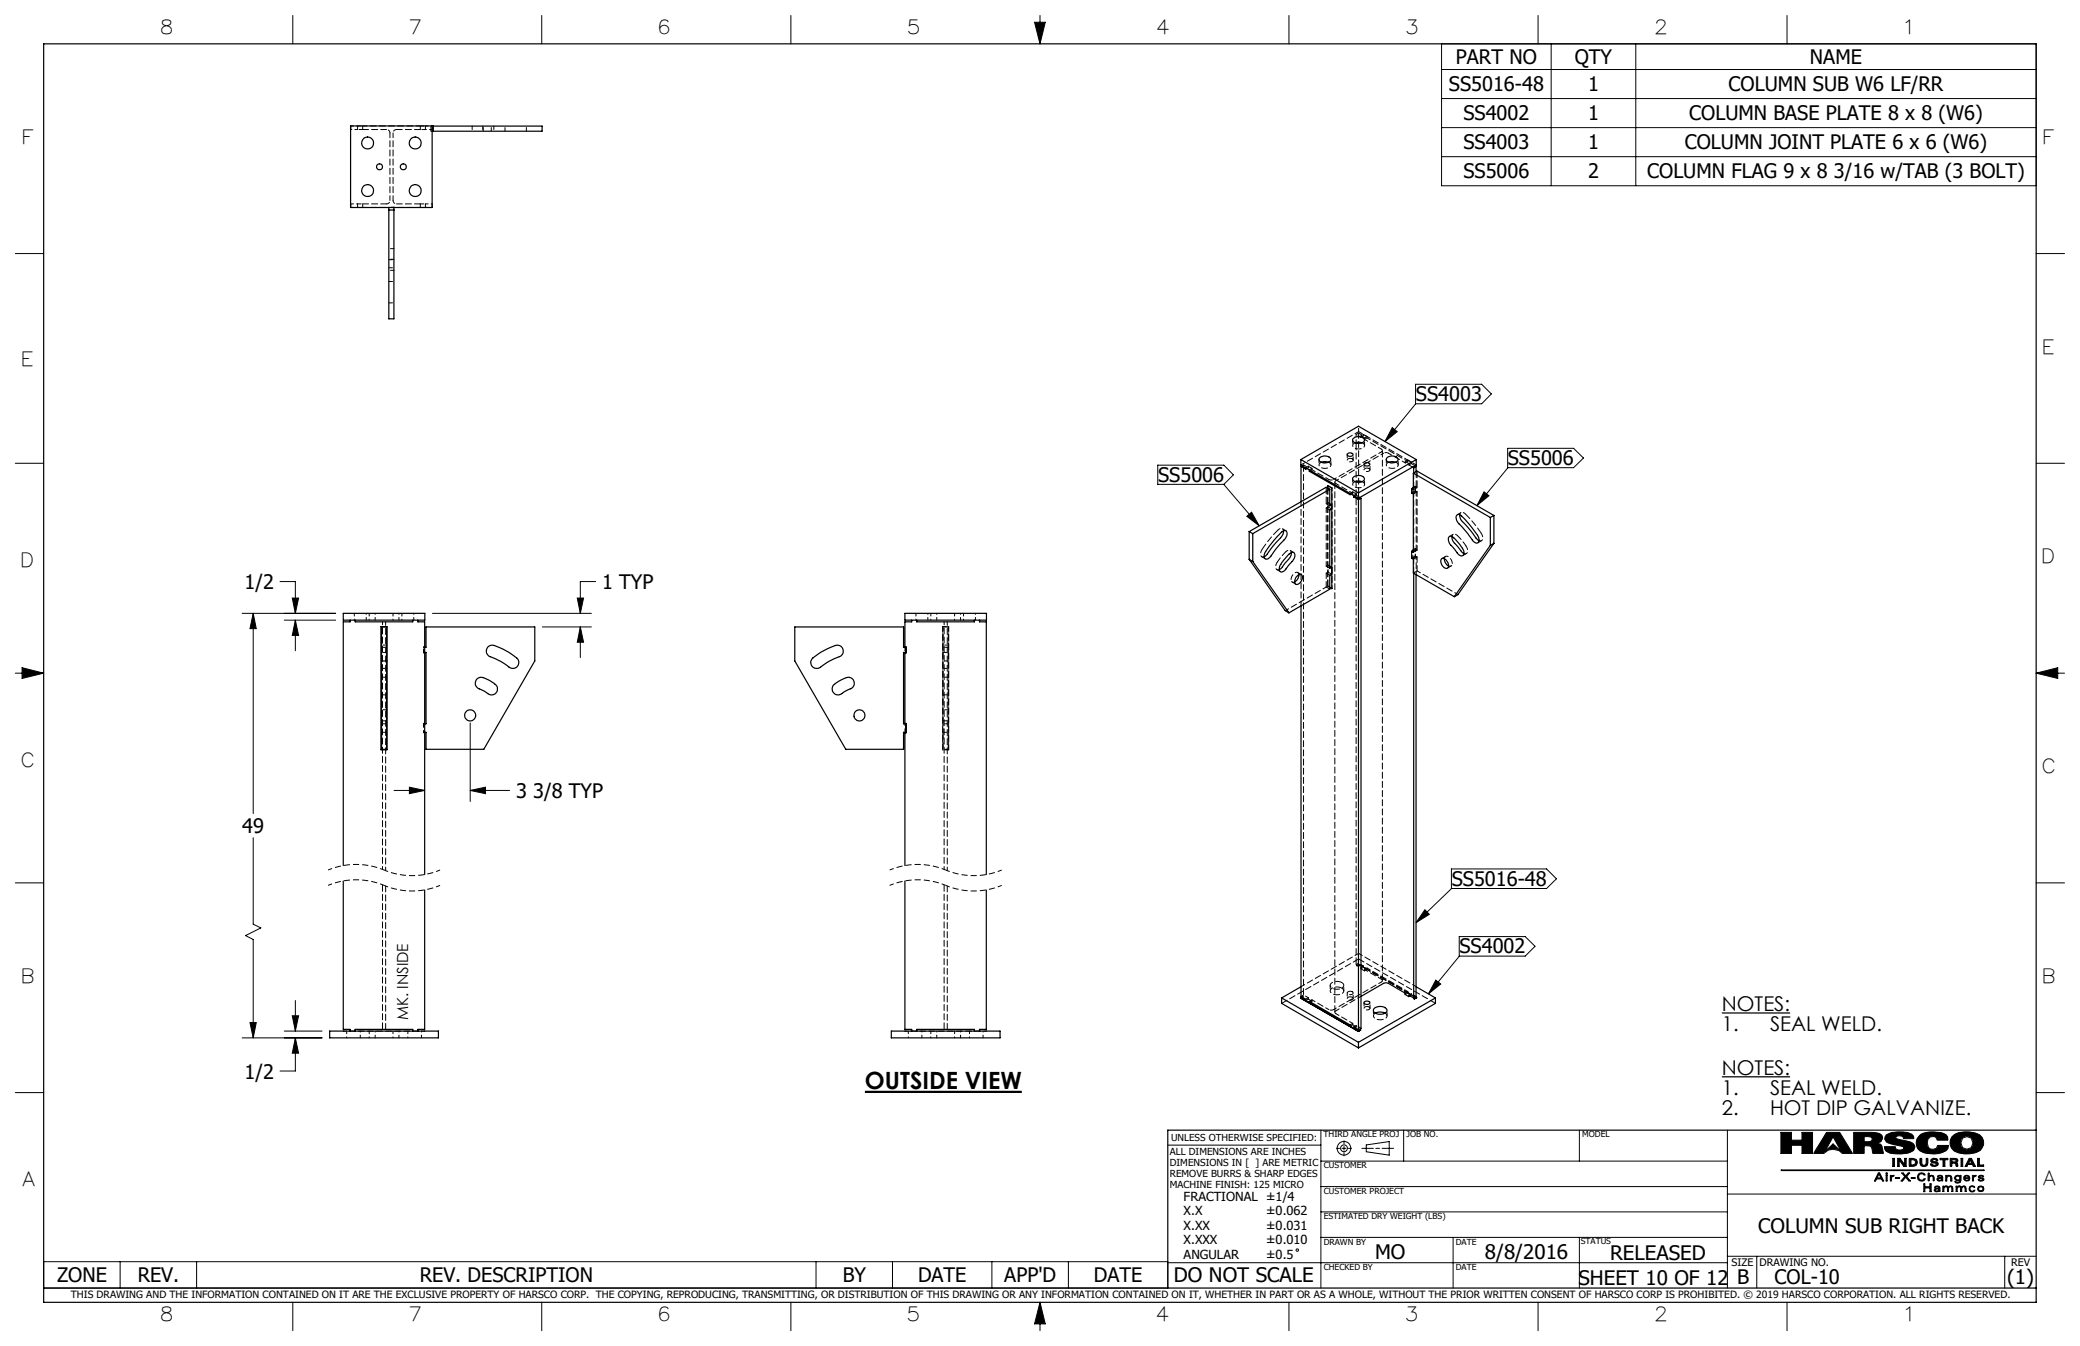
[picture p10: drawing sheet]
<svg xmlns="http://www.w3.org/2000/svg" width="432mm" height="279mm" viewBox="0 0 432 279" stroke-linecap="round" stroke-linejoin="round" font-family="sans-serif">
<g fill="none" stroke="#000" stroke-width=".21">
<path d="M60.8 3.2v5.9M112.5 3.2v5.9M164.2 3.2v5.9M214.8 4.6h2.2l-1.1 4.5zM215.9 3.2v5.9M267.6 3.2v5.9M299.3 9.1h123.4v29.5h-123.4zM299.3 14.4h123.4M319.3 3.2v5.9M322 9.1v29.5M339.6 9.1v29.5M371 3.2v5.9"/>
<path d="M299.3 20.5h123.4M299.3 26.5h123.4M299.3 32.5h123.4M3.2 52.6h5.9M422.7 52.6h5.9M293.9 79.8h13.7l2 2-2 2h-13.7zM3.2 96.2h5.9M240.3 96.6h13.8l1.9 2-1.9 1.9h-13.8zM289 88.8l1.1 .8-2.6 2.1zM293.9 83.9l-6.4 7.8M313 93.1h13.7l2 2-2 2h-13.7zM313 97.2l-6.4 7.8"/>
<path d="M422.7 96.2h5.9M254.1 100.6l7.3 8.5M258.8 107.2l1-.9 1.6 2.8zM308.1 102.1l1 .8-2.5 2.1zM3.2 139.7h5.9M4.6 138.6l4.5 1.1-4.5 1.1zM50.3 127.3h19.4M52.6 127.3l.6 3.2h-1.3zM52.6 127.3v41.6M58.1 120.7h3.2v6.6M59 128.7h10.7M60.7 124.1h1.3l-.7 3.2z"/>
<path d="M61.3 128.7l.7 3.2h-1.3zM61.3 128.7v6.4M89.8 127.3h33M112.6 130.1h10.2M119.8 124.1h1.3l-.6 3.2zM120.5 130.1l.6 3.2h-1.3zM120.5 130.1v6.4M123.6 120.7h-3.1v6.6M422.7 139.7h5.9M422.7 139.7l4.5-1.1v2.2zM97.6 150.1v16.3M52.6 173.9v17.9l1.6 .8-3.2 1.6 1.6 .8v20.4"/>
<path d="M81.8 164.1h6.4M85 163.4l3.2 .7-3.2 .6zM97.6 164.1l3.2-.7v1.3zM97.6 164.1h8.2M3.2 183.3h5.9M295.8 188.8l.9 1-2.7 1.7zM301.3 180.4h19.8l2 2-2 2h-19.8zM301.3 184.5l-7.3 7M302.9 194.4h13.7l2.1 2-2.1 2.1h-13.7zM302.9 198.5l-6.4 7.8M422.7 183.3h5.9M50.3 215.4h16.6"/>
<path d="M51.9 212.3h1.3l-.6 3.1zM59 214h7.9M60.7 210.9h1.3l-.7 3.1zM61.3 215.4l.7 3.2h-1.3zM61.3 215.4v6.9h-3.2M61.3 207.7v6.3M298.1 203.4l1 .9-2.6 2zM3.2 226.8h5.9M242.4 237.7h31.8M274.2 234.6v32.8M277.4 238.4h.7M278.6 238.4h.8"/>
<path d="M279 236.8v.7M279 238v.8M279 239.3v.6M279.9 238.4h.7M282.7 238.4h2.4M283.6 237.7l4.8-.7v2.8l-4.8-.7zM285.6 238.4h.8M286.9 238.4h2.4M291.4 234.6v6.4M327.9 234.6v6.4M358.6 234.6v32.8M369.7 235.1h2.2v1.6h2.2v-1.6h2.2v4.3h-2.2v-1.7h-2.2v1.7h-2.2z"/>
<path d="M379.2 235.1h2.7l2.7 4.3h-2.2a2.5 2.5 0 0 0-3.8 0h-2.1zM380.5 236l1.7 3-1.7-1.5-1.7 1.5zM384.8 235.1h3.7l1.7 .2 .5 .4 .1 .6-.3 .7-.8 .3 .7 .2 .3 .4 .3 1.5h-2.2l-.2-1-.3-.5-.6-.1h-.7v1.6h-2.2zM387 235.9l1.4 .1a.51 .51 0 0 1 0 .9l-1.4 .1zM389.7 237.3h.1M391.6 235.6a6.4 6.4 0 0 1 5.3-.2l.3 .4 .1 .6h-2.1l-.1-.4a1.07 1.07 0 0 0-1.5 .1v.1a3 3 0 0 0 1.9 .6l1.6 .5 .4 .7-.3 .8a7.4 7.4 0 0 1-4.9 .6l-.8-.5-.3-.9h2.3v.4a1.01 1.01 0 0 0 1.7-.2l-.4-.3-3.1-.8-.4-.7zM398.5 235.7a5.3 5.3 0 0 1 5.5-.2l.3 .5 .1 .7h-2.2l-.3-.6-.5-.2-.7 .1-.5 .5-.1 .7 .2 1 .4 .3 .5 .1 .8-.2 .2-.6h2.3l-.1 .6a3.9 3.9 0 0 1-2.8 1.1 4.2 4.2 0 0 1-3.5-1.1 2.19 2.19 0 0 1 .4-2.7zM405.2 235.9a5.4 5.4 0 0 1 5.8-.4 2.09 2.09 0 0 1 .8 2.2l-.7 1.1a5.9 5.9 0 0 1-5.4 .1 2.08 2.08 0 0 1-.5-3zM407.4 236.3l.9-.4 .9 .4 .4 .9-.4 1-.9 .3-.9-.3-.3-1zM422.7 226.8h5.9M274.2 256.9h84.4M274.2 251.6h84.4"/>
<path d="M274.2 246.3h84.4M274.2 241h84.4M301.7 256.9v10.5M327.9 256.9v10.5M358.6 247.9h64.1M369.8 242.9h42.1v.1h-42.1zM389.9 243.5h.3l.9 1.6h-.3l-.2-.4h-1l-.2 .4h-.3zM390.1 243.7l.4 .8h-.8zM391.5 244h.3v1.1h-.3zM391.5 243.5h.3v.2h-.3zM392.4 244h.2v.2l.2-.2h.4v.2l-.5 .1-.1 .8h-.2zM392.6 244.2h.1"/>
<path d="M392.9 240.5h.4v1.6h-.4zM393.6 244.4h.7v.2h-.7zM393.9 240.5h.5l1 1.2v-1.2h.3v1.6h-.5l-.9-1.3v1.3h-.4zM394.3 240.8h.1M394.8 243.5h.3l.5 .6 .5-.6h.4l-.7 .7 .8 .9h-.3l-.7-.7-.6 .7h-.3l.7-.9zM396.3 240.5a1.61 1.61 0 0 1 1.7 .5v.3l-.1 .5-.8 .3h-.8zM396.7 240.7a.62 .62 0 0 1 .8 .2 .62 .62 0 0 1 0 .7l-.8 .2zM396.8 244.4h.7v.2h-.7zM398.3 243.7a.87 .87 0 0 1 1.4 .2l-1-.2-.3 .2-.1 .4 .2 .5 .5 .2 .4-.3h.3l-.3 .4-.4 .1-.5-.1-.4-.3-.1-.5zM398.6 240.5h.4v1l.1 .3 .3 .1 .3-.1 .2-.4v-.9h.3v.9l-.2 .5a.93 .93 0 0 1-1.4-.4zM399.4 245.7h.2v.6h1v-.6h.3v1.7h-.3v-.8h-1v.8h-.2zM400.3 243.5h.2v.7l.5-.3a.79 .79 0 0 1 .4 1.2h-.1a.87 .87 0 0 0-.3-1 .85 .85 0 0 0-.5 1h-.2z"/>
<path d="M400.5 244.2h.1M400.9 240.7l.5-.3 .7 .1 .2 .4h-.4l-.1-.2h-.3l-.3 .2 .2 .2 .8 .2 .2 .4-.1 .2-.6 .2-.7-.1-.2-.4h.3l.4 .3 .5-.1v-.2l-1-.3-.2-.2zM401.7 246.3a.67 .67 0 0 1 1 .3v.7h-.2v-.1l-.7 .2-.2-.2v-.3l.1-.2 .8-.1-.1-.2-.3-.1-.5 .2zM402.4 244.7l.7-.1-.1 .3-.2 .1h-.3zM402.5 246.8h.1M402.5 246.8l-.8 .2 .2 .2h.3l.2-.1 .1-.3M402.5 247.2h.1M402.8 240.5h1.6v.2h-.6v1.4h-.4v-1.4h-.6zM403.1 244.6h.1M403.1 244.4l-.1-.2-.3-.1-.5 .2v-.2l.6-.2 .4 .2 .1 1h-.2v-.1M403.1 244.4l-.8 .1-.2 .3 .3 .3 .3 .1 .4-.2M403.1 244.4h.1"/>
<path d="M403.1 245h.1M403.5 246.4v-.2h-.2v1.1h.2l.1-.8 .4-.2 .3 .4v.6h.2l.1-.8 .3-.2 .3 .4v.6h.2l-.1-1-.5-.1-.3 .3M403.5 246.4l.5-.3 .4 .4M403.5 246.4h.1M403.9 244h.2v.2l.4-.3 .5 .2 .2 .4v.6h-.2l-.2-.9-.2-.1-.3 .1-.2 .9h-.2zM404.1 244.2h.1M404.4 246.5h.1M404.8 240.5a1.96 1.96 0 0 1 1.6 .2l-.1 .5-.3 .1 .4 .2 .1 .6h-.4a.61 .61 0 0 0-.7-.7h-.2v.7h-.4zM405.2 240.7l.8 .1v.3l-.8 .1zM405.9 244.1l.5-.2 .5 .3v-.2h.2v1l-.2 .5-.5 .1-.5-.1-.1-.3 .8 .2 .2-.1 .1-.4-.5 .2-.5-.2-.2-.4zM406 241.3h.1M406.1 244.2l.3-.1 .4 .1 .1 .3-.1 .3-.4 .2-.3-.2-.1-.3z"/>
<path d="M406.3 246.4v-.2h-.3l.1 1.1h.2l.1-.8 .3-.2 .3 .4v.6h.2l.1-.8 .4-.2 .3 .4v.6h.2l-.2-1-.4-.1-.4 .3M406.3 246.4l.4-.3 .5 .4M406.3 246.4h.1M407.1 240.5h.4v1.6h-.4zM407.2 246.5h.1M407.9 244.1l.4-.2 .5 .2 .1 .5h-1.1l.2 .3 .3 .1 .6-.2-.1 .2-.7 .1-.4-.2v-.6zM408 244.2l.3-.1 .4 .4h-.8zM408.8 240.5h.5l.8 1.6h-.5l-.1-.4h-1l-.2 .4h-.3zM408.9 246.3l.5-.2 .4 .1 .2 .3-.8-.2-.2 .2-.1 .3 .2 .4 .3 .1 .6-.2-.2 .2-.7 .1-.3-.3zM409 240.8l.3 .7h-.6zM409.5 244h.2v.2l.5-.2v.2l-.4 .1-.1 .8h-.2zM409.7 244.2h.1"/>
<path d="M410.5 240.5h.4v1.3h.9v.3h-1.3zM410.7 246.3l.5-.1 .5 .1 .2 .5-.2 .4-.5 .2-.5-.2-.2-.4zM410.7 244.2a.74 .74 0 0 1 1.1-.1v.2l-.5-.2-.4 .2 .7 .2 .3 .3a.76 .76 0 0 1-1.1 .3l-.2-.3 .8 .2 .2-.2a.87 .87 0 0 1-.9-.6zM410.8 246.5l.4-.2 .4 .2 .1 .3-.1 .3-.4 .1-.4-.1-.1-.3zM9.1 261.9h233.3v5.5h-233.3zM24.9 261.9v5.5M40.8 261.9v5.5M60.8 270.3v5.9M112.5 270.3v5.9M164.2 270.3v5.9M169.4 261.9v5.5M185.3 261.9v5.5"/>
<path d="M205.9 261.9v5.5M215.9 270.3v5.9M215.9 270.3l1.1 4.5h-2.2zM221.8 261.9v5.5M242.4 262.1h116.2M267.6 270.3v5.9M319.3 270.3v5.9M358.6 260.8h64.1M364.7 260.8v6.6M371 270.3v5.9M416.2 260.8v6.6"/>
<circle cx="279" cy="238.4" r=".71"/>
<circle cx="279" cy="238.4" r="1.41"/>
<circle cx="269.3" cy="259.5" r=".25"/>
</g>
<g fill="none" stroke="#000" stroke-width=".25">
<path d="M9.1 9.1h413.6v261.2h-413.6zM89.7 26.1v17h-16.9v-17l39.7 .1v1h-22.8M90 26.2v1M80.7 43.1v23.1h1.1v-23.1M80.7 43.6h1.1M270.1 95.4v1.1l11.9 6.9M270.1 95.4l11.9 6.9M270.1 95.4l11.9-6.9 12 6.9M270.1 96.8l1 .6v-.3M270.1 96.8v7.3M270.3 96.7l-.2 .1M271.8 97.5v.3"/>
<path d="M271.8 97.8l8.5 4.9v-.3M272.1 97.7l-.3 .1M273.9 95.1a1.53 1.53 0 0 1 2.4 .2 1.32 1.32 0 0 1-2.1 .6l-.3-.3zM274.3 96l.6-.2 .9 .2M279.8 94.2a.67 .67 0 0 1 1.1 .3 .67 .67 0 0 1-.7 .2 .67 .67 0 0 1-.5-.4zM280.9 91.1a1.53 1.53 0 0 1 2.3 .2 1.37 1.37 0 0 1-2 .6l-.4-.3zM281 99a1.5 1.5 0 0 1 2.2 .4 1.34 1.34 0 0 1-2 .5 .53 .53 0 0 1-.4-.3 .53 .53 0 0 1 .2-.6zM281.3 100l.6-.2 .9 .2M281.3 91.9l.6-.1 .9 .1M281.5 91.9v.1M283.2 96.2a.57 .57 0 0 1 .7-.2 .57 .57 0 0 1 .4 .6 .67 .67 0 0 1-1.1-.3zM288 95a1.53 1.53 0 0 1 2.2 .3 1.32 1.32 0 0 1-2 .6 .53 .53 0 0 1-.4-.4 .53 .53 0 0 1 .2-.5z"/>
<path d="M288.3 96l.6-.2 .8 .2M293.2 97l.3 .1M293.4 98.2l16 9.2M293.4 98.2l.8-.4 15.9 9.2M293.4 98.2v3.5l-.3-.2M293.5 97.1v1.1M293.8 96.7l.2 .1M294 96.8l-.5 .3M294 96.8v1.1M294 95.4v1.1l-12 6.9M294 95.4l-12 6.9M259.3 116.1l.8 .5"/>
<path d="M259.3 110.3v5.8M259.3 110.3l.8 .5M259.3 116.1l7.5 10.7 .8 .4M260.1 110.8v5.8M260.1 116.6l7.5 10.6M266 110.5a.65 .65 0 0 1 .9-.3 .65 .65 0 0 1 .3 .9 4.9 4.9 0 0 1-1.7 2.1l-.7 .9a4.1 4.1 0 0 1-1.7 2 .69 .69 0 0 1-.7-.4 .69 .69 0 0 1 .1-.8l1-1.5zM266.5 110.2a2.79 2.79 0 0 1-1.4 2.2l-2.1 2.8-.6 .4M267.7 115a.65 .65 0 0 1 .9-.3 .65 .65 0 0 1 .2 .9l-.4 .8-1.1 1.3a1.32 1.32 0 0 1-1.5 1 1.36 1.36 0 0 1 .3-1.9zM268.1 114.7a2.89 2.89 0 0 1-1.3 2.1l-.8 1.2-.4 .3M269.1 119.8a.7 .7 0 0 1 .6-.5 .7 .7 0 0 1 .7 .4 1.35 1.35 0 0 1-1.4 1.5 1.09 1.09 0 0 1 .1-1.4zM269.6 119.3a1.71 1.71 0 0 1-.9 1.5M275.6 101.3v-.5l.9 .5v20.9l-.5-.3"/>
<path d="M276 101.6l-.7-.5-16 9.2M276 101.6l-15.9 9.2M276 101.6v3.4l.4-.2M276 104.6l.4 .2M276 117.5l.4 .3M276.4 104.8v.9l-.4 .2v12.1l.4-.2M276.4 117.8v1.4l-.4 .2v2.9l-8.4 4.9M281 103.2l1 .5M281 102.9v.3M281.3 103l-.3 .2M282 102.3v1.1M282 103.7v110"/>
<path d="M282.3 103.3l.2 .1M282.5 103.4l-.5 .3M282.5 103.4v110.1l-.5 .2M293.1 114.4v1.5l.3 .2v2.9l8.5 4.9M293.1 101.5v.8l.3 .3v12.1l-.3-.3M293.3 114.3h.1M293.3 101.3l.1 .1M293.3 101.3l-.2 .2M293.3 114.3l-.2 .1M293.5 119v88.2M294 119.3v87.6l-.5 .3M299.3 116a1.33 1.33 0 0 1 1.2 1.9 1.33 1.33 0 0 1-1.2-1.9z"/>
<path d="M299.9 116h-.1a1.71 1.71 0 0 0 .9 1.5M300.8 111.4a.88 .88 0 0 1 1.2 .5l1 1a2.8 2.8 0 0 1 .9 2.1 .67 .67 0 0 1-.7 .4 .67 .67 0 0 1-.6-.5l-1-1.3a1.81 1.81 0 0 1-.8-2.2zM301.4 111.4a2.72 2.72 0 0 0 1.2 2.1l.9 1.2 .4 .2M302.4 106.9l.6-.1a16.2 16.2 0 0 1 4 5 .63 .63 0 0 1-.2 .9 .63 .63 0 0 1-.9-.3l-2.3-2.9a2.87 2.87 0 0 1-1.3-2.1zM303 106.9a2.1 2.1 0 0 0 1 1.8l1.4 1.6a4.9 4.9 0 0 0 1.7 2M309.4 107.4v5.8M309.4 113.2l-7.5 10.7M310.1 107l-.7 .4M310.1 112.8l-.7 .4M310.1 107v5.8M310.1 112.8l-7.5 10.6-.7 .5M71.3 127.3h16.9v1.4h-16.9z"/>
<path d="M72.7 128.7v.4h-1.4v50.6M73.7 128.7v.4h12v-.4M79.1 130.1h1.2v25.5h-1.2zM79.2 137.2h1.1M79.2 130.1h1.1v25.4h-1.1zM86.7 128.7v.4h1.5v52.4M88.2 134.4h.2v-4.3h22.6v7.1l-10.6 18.3h-12v-3.5h-.2M88.2 135.4h.2v14.8h-.2M101.3 134.3l.6-.4a10.3 10.3 0 0 1 4.8 2.3 1.34 1.34 0 0 1 1 1 1.34 1.34 0 0 1-.5 1.3 1.41 1.41 0 0 1-1.9-.4l-1.5-.9-1.5-.7a1.34 1.34 0 0 1-1.2-.8 1.34 1.34 0 0 1 .2-1.4zM168.6 136.7a13.6 13.6 0 0 1 5.3-2.8 1.24 1.24 0 0 1 1.1 1.1 1.24 1.24 0 0 1-.8 1.3 15.9 15.9 0 0 0-4.3 2.4 1.25 1.25 0 0 1-1.4-.5 1.25 1.25 0 0 1 .1-1.5zM187.9 127.3h16.9v1.4h-16.9zM187.9 135.4v14.8"/>
<path d="M187.9 134.3h.2v1.2h-.2M188.1 134.4h-.5v-4.3h-22.6v7.1l10.6 18.3h12v-3.5h.5M188.1 135.4h-.5v14.8h.5M189.3 128.7v.4h-1.4v5.3M190.3 128.7v.4h12v-.4M203.3 128.7v.4h1.5v52.4M270.1 125.8v81.1l1 .5v.3l.7 .4M99 140.9a1.48 1.48 0 0 1 2 0l.3 .2a3.4 3.4 0 0 1 2 1.7 1.31 1.31 0 0 1-.9 1.4 1.31 1.31 0 0 1-1.5-.5l-.7-.4a1.79 1.79 0 0 1-1.5-1.3l.1-.7zM173 142.2l1.1-.8a3.5 3.5 0 0 1 2.5-.7 1.32 1.32 0 0 1 .7 1.5 1.32 1.32 0 0 1-1.3 1l-.6 .3a1.58 1.58 0 0 1-2.3 .4 1.24 1.24 0 0 1-.1-1.7zM187.9 152v27.7M187.9 150.2h.2v1.9h-.2M71.3 182.9v30.8h1.4v.3"/>
<path d="M88.2 184.7v29h-1.5v.3M187.9 182.9v30.8h1.4v.3M204.8 184.7v29h-1.5v.3M68.4 214h22.6v1.4h-22.6zM73.7 214v-.3h12v.3M185 214h22.6v1.4h-22.6zM190.3 214v-.3h12v.3M266.1 207.2l15.9 9.2M266.1 207.2v1.1l15.9 9.2M270.1 204.8l-4 2.4M270.1 207.2h.1M270.1 207.2l11.9 6.8"/>
<path d="M270.3 207l-.3 .2 12 6.9 .3-.3M270.4 207l-.3 .2M271.8 208.1v-.2l8.5 4.9v.2l.7 .5M272.1 208l-.3 .1M281 213.5v-.3l1 .5M281.3 213.3l-.3 .2M282 214h.1M282 216.4v1.1M282.3 213.8h.1M282.3 213.8l-.3 .2M282.5 206.8l4.7-2.7 .7-.1 3.8 2.2v.2l.8 .5M283.2 208a.71 .71 0 0 1 1.2 .2 .68 .68 0 0 1-1.2-.1z"/>
<path d="M285.3 209.3a1.85 1.85 0 0 1 2.6 .4 1.56 1.56 0 0 1-2.3 .7 .62 .62 0 0 1-.3-1.1zM285.5 210.3a2.16 2.16 0 0 1 2 0M292.5 206.9v-.3l1 .6M292.7 206.7l-.2 .2M293.8 207l.1 .1M293.8 206.9l.3 .2M293.8 207l.2 .1M293.9 207.1h.1M293.9 207.1l-.3 .2 .5-.2M294 204.8l4 2.4M298 207.2l-16 9.2M298 207.2v1.1l-16 9.2"/>
<path d="M422.7 234.6h-180.3v32.8M9.1 267.4h413.6"/>
<circle cx="76.3" cy="39.6" r="1.25"/>
<circle cx="76.3" cy="29.7" r="1.25"/>
<circle cx="78.8" cy="34.6" r=".62"/>
<circle cx="83.7" cy="34.6" r=".62"/>
<circle cx="86.2" cy="29.7" r="1.25"/>
<circle cx="86.2" cy="39.6" r="1.25"/>
<circle cx="97.6" cy="148.5" r="1.15"/>
<circle cx="178.4" cy="148.5" r="1.13"/>
</g>
<path d="M215.9 270.3l-1.1 4.5h2.2zM214.8 4.6h2.2l-1.1 4.5zM4.6 138.6l4.5 1.1-4.5 1.1zM422.7 139.7l4.5-1.1v2.2zM369.7 235.1v4.3h2.2v-1.7h2.2v1.7h2.2v-4.3h-2.2v1.6h-2.2v-1.6zM387 235.9l1.4 .1 .3 .6-.5 .4h-1.2zM384.8 235.1v4.3h2.2v-1.6l1.4 .1 .4 1.5h2.2l-.4-1.7-.4-.3-.5-.1a1.15 1.15 0 0 0 1.1-1.2 1.41 1.41 0 0 0-1.7-1zM391.6 235.6a1.12 1.12 0 0 0-.2 1.2 1.12 1.12 0 0 0 1.1 .7l1.8 .3a.72 .72 0 0 1 .9 .5 1.03 1.03 0 0 1-1.7-.1v-.2h-2.3a1.46 1.46 0 0 0 1.7 1.5 7.2 7.2 0 0 0 4.2-.6 1.1 1.1 0 0 0 .3-1.2 1.1 1.1 0 0 0-1-.7l-2.1-.5a.58 .58 0 0 1-.7-.5l.4-.2h.6l.5 .2 .1 .4h2.1v-.2a1.62 1.62 0 0 0-1.8-1.2 6.2 6.2 0 0 0-3.9 .6zM398.3 235.9a2.19 2.19 0 0 0-.3 2.3 2.19 2.19 0 0 0 2 1.2 4.7 4.7 0 0 0 4.3-.9l.2-.7h-2.3a1.07 1.07 0 0 1-1.7 .6 1.38 1.38 0 0 1-.4-1.6 1.38 1.38 0 0 1 1.5-.9l.4 .3 .2 .5h2.2v-.5a1.37 1.37 0 0 0-1.6-1.1 6 6 0 0 0-4.3 .6zM407 237.2a1.3 1.3 0 0 1 2.6 0 1.3 1.3 0 0 1-2.6 0zM405.5 235.7a2.15 2.15 0 0 0-.6 2.3 2.15 2.15 0 0 0 2 1.4 5.7 5.7 0 0 0 4.4-.7 2.15 2.15 0 0 0 .3-2.3 2.15 2.15 0 0 0-1.8-1.3l-1.2-.2a4.6 4.6 0 0 0-3.1 .8zM379.2 235.1l-2.7 4.3h2.1a2.5 2.5 0 0 1 3.8 0h2.2l-2.7-4.3zM380.5 236l1.7 3-1.7-1.5-1.7 1.5zM392.9 240.5v1.6h.4v-1.6zM393.9 240.5v1.6h.4v-1.3l.9 1.3h.5v-1.6h-.3v1.2l-1-1.2zM396.7 240.7h.5l.4 .2 .1 .5-.3 .4h-.7zM396.3 240.5v1.6h.9a.83 .83 0 0 0 .8-.9 .83 .83 0 0 0-.9-.7zM398.6 240.5v1.1a.86 .86 0 0 0 .9 .5 .86 .86 0 0 0 .7-.7v-.9h-.3l-.1 1.2-.3 .2-.4-.1-.1-1.3zM400.9 240.7l-.1 .1a.53 .53 0 0 0 .6 .6l.4 .1a.27 .27 0 0 1 .1 .4 .27 .27 0 0 1-.4 0l-.4-.3h-.3a.86 .86 0 0 0 .8 .5 .86 .86 0 0 0 .8-.6l-.3-.3-.7-.1a.29 .29 0 0 1 0-.5 .29 .29 0 0 1 .4 .2l.1 .1h.4a.84 .84 0 0 0-1.4-.2zM402.8 240.5v.2h.6v1.4h.4v-1.4h.6v-.2zM405.2 240.7l.8 .1a.25 .25 0 0 1 0 .3 .25 .25 0 0 1-.3 .1h-.5zM404.8 240.5v1.6h.4v-.7l.7 .1 .2 .6h.4l-.1-.6-.4-.2 .4-.2v-.4l-.5-.2zM407.1 240.5v1.6h.4v-1.6zM409 240.8l.3 .7h-.6zM408.8 240.5l-.8 1.6h.3l.2-.4h1l.1 .4h.5l-.8-1.6zM410.5 240.5v1.6h1.3v-.3h-.9v-1.3zM390.1 243.7l.4 .8h-.8zM389.9 243.5l-.8 1.6h.3l.2-.4h1l.2 .4h.3l-.9-1.6zM391.5 243.5v.2h.3v-.2zM369.8 242.9v.1h42.1v-.1zM391.5 244v1.1h.3v-1.1zM392.4 244v1.1h.2l.1-.7 .5-.2v-.2h-.3l-.3 .2v-.2zM393.6 244.4v.2h.7v-.2zM394.8 243.5l.6 .7-.7 .9h.3l.6-.7 .7 .7h.3l-.8-.9 .7-.7h-.4l-.5 .6-.5-.6zM396.8 244.4v.2h.7v-.2zM398.3 243.6l-.3 .8a.87 .87 0 0 0 .7 .8 .87 .87 0 0 0 1-.5h-.3l-.2 .3h-.3a.67 .67 0 0 1-.6-.9 .67 .67 0 0 1 1.1-.2h.3a.86 .86 0 0 0-1.4-.3zM400.3 243.5v1.6h.2v-.7l.4-.3 .4 .2v.8h.2v-.9l-.6-.3-.4 .3v-.7zM402.4 244.7l.3-.1a.23 .23 0 0 1 .4 .1 .23 .23 0 0 1-.2 .3h-.3a.22 .22 0 0 1-.2-.1 .22 .22 0 0 1 0-.2zM402.3 244.1l-.1 .2 .3-.2 .4 .1a.2 .2 0 0 1 .1 .3 .2 .2 0 0 1-.3-.1l-.5 .1-.1 .5 .3 .2 .7-.2v.1h.2l-.1-1-.3-.2zM403.9 244v1.1h.2v-.6l.3-.4 .5 .1 .1 .9h.2l-.1-1-.6-.2-.4 .3v-.2zM406 244.1l-.1 .1a.6 .6 0 0 0 .1 .8 .6 .6 0 0 0 .9-.1l-.1 .4-.2 .1h-.4l-.2-.2-.2 .1 .4 .3 .8-.2 .1-.3v-1.1h-.2v.2a.7 .7 0 0 0-.9-.1zM406 244.5a.45 .45 0 0 1 .9 0 .45 .45 0 0 1-.9 0zM408 244.2l.5-.1 .2 .4h-.8zM407.8 244.1l-.2 .6a.67 .67 0 0 0 .6 .5 .67 .67 0 0 0 .7-.4l-.8 .2-.3-.4h1.1a.67 .67 0 0 0-.4-.6 .67 .67 0 0 0-.7 .1zM409.5 244v1.1h.2v-.7l.5-.2v-.2h-.3l-.2 .2v-.2zM410.8 244.1a.38 .38 0 0 0 0 .4 .38 .38 0 0 0 .4 .2h.2a.21 .21 0 0 1 .2 .3 .21 .21 0 0 1-.4 0l-.6-.2 .2 .3 .5 .1a.37 .37 0 0 0 .5-.2 .37 .37 0 0 0-.2-.5l-.4-.1a.21 .21 0 0 1-.2-.3 .21 .21 0 0 1 .3 0l.5 .2-.4-.4zM399.4 245.7v1.7h.2v-.8h1v.8h.3v-1.7h-.3v.6h-1v-.6zM401.8 246.9l.4-.1a.24 .24 0 0 1 .3 .3 .24 .24 0 0 1-.4 .1l-.3-.1zM401.7 246.3l-.1 .2 .5-.2 .3 .1a.23 .23 0 0 1 0 .3 .23 .23 0 0 1-.3 0 .41 .41 0 0 0-.6 .4 .41 .41 0 0 0 .7 .3l.3-.2v.1h.2v-.9l-.3-.2zM409 246.2l-.2 .3v.5l.4 .4h.6l.2-.3-.5 .2-.3-.1-.3-.3 .1-.4 .5-.2 .5 .2a.62 .62 0 0 0-1-.3zM410.7 246.7a.5 .5 0 0 1 1 0 .5 .5 0 0 1-1 0zM410.5 246.8a.65 .65 0 0 0 1.3 0 .65 .65 0 0 0-1.3 0zM403.3 246.2h.2v.2l.5-.3 .4 .4 .4-.3h.4l.2 .3v.8h-.2v-.8l-.2-.2-.5 .3v.7h-.2v-.7l-.3-.3-.4 .2-.1 .8h-.2zM406 246.2h.3v.2l.5-.3 .4 .4 .3-.3h.5l.2 .4v.7h-.2v-.7l-.3-.3-.4 .2-.1 .8h-.2v-.7l-.3-.3-.4 .3v.7h-.2z" fill-rule="evenodd" fill="#000"/>
<path d="M179.6 226.6h32.5" fill="none" stroke="#000" stroke-width=".46"/>
<path d="M357.4 210.3h14.2M357.4 223.5h14.2" fill="none" stroke="#000" stroke-width=".26"/>
<path d="M79.7 183.8a15.1 15.1 0 0 0-11.6 0M79.7 180.6a15.1 15.1 0 0 0-11.6 0M91.4 183.8a15.1 15.1 0 0 1-11.7 0M91.4 180.6a15.1 15.1 0 0 1-11.7 0M196.3 183.8a15.1 15.1 0 0 0-11.6 0M196.3 180.6a15.1 15.1 0 0 0-11.6 0M208 183.8a15.1 15.1 0 0 1-11.7 0M208 180.6a15.1 15.1 0 0 1-11.7 0" fill="none" stroke="#000" stroke-width=".21" stroke-dasharray="1.3 .6" stroke-dashoffset=".4" stroke-linecap="butt"/>
<path d="M195.7 130.1h1.2v25.5h-1.2z" fill="none" stroke="#808080" stroke-width=".25"/>
<g fill="#000">
<path d="M258.8 107.2l1-.9 1.6 2.8zM289 88.8l1.1 .8-2.6 2.1zM308.1 102.1l1 .8-2.5 2.1zM298.1 203.4l1 .9-2.6 2zM295.8 188.8l.9 1-2.7 1.7z"/>
<path d="M85 163.4l3.2 .7-3.2 .6zM97.6 164.1l3.2-.7v1.3zM119.8 124.1h1.3l-.6 3.2zM120.5 130.1l.6 3.2h-1.3zM52.6 127.3l.6 3.2h-1.3zM51.9 212.3h1.3l-.6 3.1zM60.7 210.9h1.3l-.7 3.1zM61.3 215.4l.7 3.2h-1.3zM61.3 128.7l.7 3.2h-1.3zM60.7 124.1h1.3l-.7 3.2z"/>
</g>
<g fill="none" stroke="#000" stroke-width=".21" stroke-dasharray="1.3 .6" stroke-dashoffset=".5">
<path d="M74.2 26.2h1.1M75.3 26.9h-1.1M87.3 26.2h1M88.3 26.9h-1M98 26.2v1M100.2 26.2v1M100.3 27.2v-1M102 27.2v-1M102.5 26.2v1M104.8 27.2v-1M109.3 27.2v-1M74.2 43.1h1.1"/>
<path d="M74.2 42.3h1.1M80.7 55.6h1.1M80.7 58.4h1.1M80.7 53.9h1.1M81.8 56.1h-1.1M81.8 53.8h-1.1M81.8 51.6h-1.1M87.3 43.1h1M87.3 42.3h1M80.7 62.9h1.1M272.4 97.5l3.5 2M275.9 99.5l.5 .1 .5-.1"/>
<path d="M283.8 90.9l8.5 4.9M286.8 93.2l-3.5-2M288.2 94.1l-.5-.2-.5 .2M291.7 96.1l-3.5-2M262.4 115.6a.6 .6 0 0 1-.7-.2 .6 .6 0 0 1 0-.8l.3-.6M265.6 118.2a.6 .6 0 0 1-.7-.2 .6 .6 0 0 1 0-.7l.2-.6M276.5 101.3l-.8-.5M277.3 100.4l3.5 2M293.3 102.2v-.9M293.8 101.9v-1M294.2 118.5l8.5 4.9M303.9 114.9a.6 .6 0 0 0 .7-.2 .6 .6 0 0 0 0-.7l-.2-.6"/>
<path d="M307.1 112.2a.6 .6 0 0 0 .7-.2 .6 .6 0 0 0 0-.7l-.3-.6M79.2 134.4h1.1M79.2 138.7h1.1M80.1 129.1v51.6M80.3 135.4h-1.1M80.3 133.9h-1.1M87.9 135.4v-1M187.9 134.4v1M195.8 135.4h1.1M195.8 134.4v1M195.8 138.7h1.1M196.6 129.1v51.6"/>
<path d="M196.9 134.4h-1.1M196.9 135.4v-1M196.9 130.1h-1.1M196.9 137.2h-1.1M196.9 133.9h-1.1M275.3 121.9l-8.5 4.8M79.2 150.2h1.1M79.2 144.2h1.1M79.2 149.6h1.1M80.3 152h-1.1M80.3 140.6h-1.1M80.3 147.3h-1.1"/>
<path d="M195.8 152h1.1M195.8 149.6h1.1M195.8 144.2h1.1M196.9 150.2h-1.1M196.9 155.5h-1.1M196.9 147.3h-1.1M196.9 140.6h-1.1M275.9 209.6l-3.5-2.1M276.9 209.6l-.5 .1-.5-.1M277.3 209.8l5.3-3M280.8 212.4l-3.5-2M282.1 200.3l11.9 6.8"/>
<path d="M283.3 201.2l3.5 2.1M292.3 205.8l-8.5-4.9M293.8 206.9l-11.7-6.7"/>
</g>
<g fill="none" stroke="#000" stroke-width=".21" stroke-dasharray="1.3 .6" stroke-dashoffset=".7">
<path d="M72.8 26.2h1.4M74.2 26.9h-1.4M88.3 26.2h1.4M89.7 26.9h-1.4M72.8 43.1h1.4M72.8 42.3h1.4M88.3 43.1h1.4M88.3 42.3h1.4M275.7 118.8v-1.5M293.8 114v1.4M294 115.6v3.7M73.6 127.3v1.4"/>
<path d="M76 128.7v-1.4M76.6 127.3v1.4M77.9 128.7v-1.4M79.4 129.1v51.4M81.6 127.3v1.4M82.8 128.7v-1.4M83.4 127.3v1.4M85.9 128.7v-1.4M190.1 127.3v1.4M192.6 128.7v-1.4M193.2 127.3v1.4M194.5 128.7v-1.4"/>
<path d="M196 129.1v51.4M198.2 127.3v1.4M199.4 128.7v-1.4M200 127.3v1.4M202.5 128.7v-1.4M276.5 122.2v-20.9M71.3 214h16.9M72 214v1.4M74.8 215.4v-1.4M76.6 214v1.4M77.9 215.4v-1.4M81.6 214v1.4"/>
<path d="M82.8 215.4v-1.4M84.7 214v1.4M87.5 215.4v-1.4M187.9 214h16.9M188.6 214v1.4M191.4 215.4v-1.4M193.2 214v1.4M194.5 215.4v-1.4M198.2 214v1.4M199.4 215.4v-1.4M201.3 214v1.4M204.1 215.4v-1.4"/>
</g>
<g fill="none" stroke="#000" stroke-width=".21" stroke-dasharray="1.3 .6">
<path d="M89.5 27.2v-.3M89.5 27.2h.2M89.7 26.2h.1M80.7 43v.1M80.7 43.1h.1M81.8 43.1h.1M81.9 43v.1M270.6 96.5l-.3 .2M271.1 97.1h.1M271.6 96.8l-.5 .3M271.6 97.1v-.3M271.6 97.1l-.5 .3"/>
<path d="M271.8 97.5h.1M272.4 97.5l-.3 .2M272.4 97.2l-.6 .3M272.4 97.2v.3M275.9 96l-.1-.1M280.7 95.3a.64 .64 0 0 0-1 .3 .67 .67 0 0 0 .7 .3 .67 .67 0 0 0 .5-.5l-.2-.1M282 89.9l-.5 .3M282.5 90.5v.3M282.9 92l-.1-.1M283 90.2l-.5 .3M283 90.5v-.3M283 90.5l-.5 .3"/>
<path d="M283.3 91.2v-.3M283.8 90.9l-.5 .3M283.8 90.6l-.5 .3M283.8 90.6v.3M284.2 97.3a.64 .64 0 0 0-1 .3 .67 .67 0 0 0 .6 .3 .67 .67 0 0 0 .6-.5l-.2-.1M289.9 96l-.1-.1M291.7 95.8v.3M292.3 95.8l-.6 .3M292.3 95.5l-.6 .3M292.3 95.8v-.3M292.5 96.5v-.3M293 96.2l-.5 .3"/>
<path d="M293 95.9l-.5 .3M293 95.9v.3M293.5 98.2v3.1M294 97.9v3.1M275.6 101.3v20.4M275.7 100.8h.1M275.7 101.3v20.4M275.7 100.8h-.1M275.7 104.4l.4 .2M275.7 104.4l-.4 .2M275.7 105.2l-.4 .2M275.7 117.3l.4 .2"/>
<path d="M275.7 117.3l-.4 .2M275.7 118.8l-.4 .2M276.5 101.3h.1M280.3 102.4h.1M280.8 102.1l-.5 .3M280.8 102.4v-.3M280.8 102.4l-.5 .3M281 102.8h.1M281.6 102.8l-.3 .2M281.6 102.5l-.6 .3M281.6 102.5v.3M282 103.4v.3"/>
<path d="M282.9 100h-.1M293.3 102.2l.5-.3M293.3 101.2l.5-.3M293.3 115.8l.5-.3M293.3 114.2l.5-.3M293.4 101.3l.4-.3M293.4 114.2l.4-.2M293.4 114.3h.1M293.4 101.3h.1M293.5 102.4l-.2-.2M293.5 115.9l-.2-.1M293.5 101.3l.5-.3"/>
<path d="M293.5 102.4l.5-.3M293.5 114.3l.5-.3M293.5 115.9l.5-.3M293.8 100.9l.2 .1M293.8 113.9l.2 .1M293.8 101l.4 .2M293.8 101.9l.4 .2M293.8 114l.4 .2M293.8 115.4l.4 .2M294 102.1l-.2-.2M294 115.6l-.2-.1M87.9 134.3h.3"/>
<path d="M87.9 135.5v-.1M87.9 134.4v-.1M87.9 135.4h.3M87.9 134.4h.3M88.2 135.5h-.3M275.6 121.7l.5 .2M275.7 121.7l.4 .2M275.7 121.7h-.1M276.5 122.2h.1M87.9 150.2h.3M87.9 152.1v-.1M87.9 150.2h.1"/>
<path d="M87.9 152h.3M88.2 152.1h-.3M80.1 183.9v29.8M196.6 183.9v29.8M282 199.9l-.5 .3M282 199.1l-15.9 9.2M71.3 214h.1M88.1 214h.1M88.2 214h.1M187.9 214h.1M204.7 214h.1M204.8 214h.1"/>
<path d="M270 207.2h.1M270.4 207l.1-.1M270.4 206.9l-.1 .1M270.4 206.9v.1M270.4 206.9l.1 .1M270.4 206.9h.1M270.5 206.9h-.1M270.5 207l-.4 .2M270.5 207v-.1M270.6 206.5l-.5 .3M271.6 207.1l-.5 .3M271.6 207.4l-.5 .3"/>
<path d="M271.6 207.4v-.3M272.4 207.8l-.3 .2M272.4 207.5l-.6 .3M272.4 207.5v.3M280.7 205.9a.64 .64 0 0 0-1 .3 .67 .67 0 0 0 .7 .3 .67 .67 0 0 0 .5-.5l-.2-.1M280.7 207a.64 .64 0 0 0-1 .4 .67 .67 0 0 0 .7 .2 .67 .67 0 0 0 .5-.4l-.2-.2M280.8 212.7l-.5 .3M280.8 212.7v-.3M280.8 212.4l-.5 .3M281.6 213.1l-.3 .2M281.6 212.9l-.6 .3M281.6 212.9v.3"/>
<path d="M281.7 200.4v.1M281.7 200.5v-.1M281.7 200.5l.4-.3M281.7 200.5h.1M282 214.1h.1M282 214.1l.4-.3M282.1 200.3l-.4 .2M282.1 200.3v-.1M282.1 200.2l-.4 .2M282.1 200.2l-.4 .3M282.1 200.2h.1M282.4 213.8h.1"/>
<path d="M282.5 200.8v.3M283 200.8l-.5 .3M283 200.8v-.3M283 200.5l-.5 .3M283.3 201.5v-.3M283.8 201.2l-.5 .3M283.8 200.9l-.5 .3M283.8 200.9v.3M284.2 209a.64 .64 0 0 0-1 .4 .67 .67 0 0 0 .6 .3 .67 .67 0 0 0 .6-.5l-.2-.2M285.5 210.3a.66 .66 0 0 0-.4 .8 .66 .66 0 0 0 .7 .5 1.64 1.64 0 0 0 2.1-.7v-.3l-.4-.3M292.3 206.1l-.6 .3M292.3 205.8l-.6 .3"/>
<path d="M292.3 206.1v-.3M293 206.5l-.3 .2M293 206.3l-.5 .3M293 206.3v.2M293.6 207.3h.1M293.6 207.4v-.1M293.6 207.4l.5-.3M294.1 207.1h.1M298 208.3l-16-9.2"/>
</g>
<path d="M87.9 152v-1.8M187.9 150.2v1.8M195.8 150.2v1.8M196.9 152v-1.8" fill="none" stroke="#000" stroke-width=".21" stroke-dasharray="1.3 .6" stroke-dashoffset=".9"/>
<g fill="none" stroke="#000" stroke-width=".21" stroke-dasharray="1.3 .6" stroke-dashoffset="-.1">
<path d="M270.6 96.5v110M294.2 97.8v3.4M262 114l1.6-2.1 1.7-1.9M275.3 101.1v3.5M277.1 100.1v110M307.5 110.7l-1.6-2.1-1.7-1.9M195.8 135.4v14.8M196.9 135.4v14.8M79.4 183.7v30M196 183.7v30M278.6 204a1.66 1.66 0 0 0-2.5 .5 1.66 1.66 0 0 0 2.9 .1l-.2-.4-.2-.2M278.6 205.1a1.66 1.66 0 0 0-2.5 .6 1.66 1.66 0 0 0 2.9 0l-.2-.4-.2-.2"/>
<path d="M287 203.6v-110.1"/>
</g>
<g fill="none" stroke="#000" stroke-width=".21" stroke-dasharray="1.3 .6" stroke-dashoffset=".4">
<path d="M72.8 26.2v.7M74.2 26.2v.7M75.3 26.2v.7M75.3 26.2h12M87.3 26.2v.7M88.3 26.2v.7M89.5 26.9v-.7M89.7 26.2v.7M72.8 42.3v.8M74.2 42.3v.8M75.3 42.3v.8M75.3 43.1h12"/>
<path d="M87.3 42.3v.8M88.3 42.3v.8M89.7 42.3v.8M271.1 97.1l.7 .4M271.6 96.8l.8 .4M277.3 99.8a.3 .3 0 0 0-.2 .3 .3 .3 0 0 0 .2 .3M282 89.6l-11.9 6.9M283 90.2l.8 .4M283.3 90.9l-.8-.4M286.8 93.8a.3 .3 0 0 0 .2-.3 .3 .3 0 0 0-.2-.3M292.3 95.5l.7 .4M292.5 96.2l-.8-.4"/>
<path d="M293 96.2l.8 .5M293.2 97l-.7-.5M294 96.5l-12-6.9M261.9 115.6l.8 .4M265.1 118.2l.7 .5M267 110.2l-.8-.5M268.6 114.7l-.8-.4M270.2 119.3l-.8-.5M275.3 104.6l.8 .4M275.3 117.5l.8 .5M275.7 105.2v-.8M276.1 105.9l-.8-.5"/>
<path d="M276.1 119.4l-.8-.4M276.4 105.7l-.7-.5M276.4 119.2l-.7-.4M280.3 102.4l.7 .4M280.8 102.1l.8 .4M281.6 102.8l.7 .5M293.4 101.7l.8-.5M293.4 114.6l.8-.4M293.4 118.9l.8-.4M293.5 102.4v11.9M293.8 101v.9M293.8 101.9l-.7 .4"/>
<path d="M293.8 115.4l-.7 .4M294 102.1v11.9M294.2 102.1l-.8 .4M294.2 115.6l-.8 .5M300.1 115.5l-.8 .4M300.5 117.9l.7-.4M301.7 110.9l-.8 .4M303.3 106.4l-.8 .4M303.7 115.3l.7-.4M306.8 112.7l.8-.5M195.8 130.1v4.3M196.9 130.1v4.3"/>
<path d="M268.3 120.8l.7 .5M275.3 121.9l.8 .4M282 197.9l-11.9 6.9M270 207.2l12 6.9M272.4 207.8l-.8-.4M277.3 210.4a.3 .3 0 0 1-.2-.3 .3 .3 0 0 1 .2-.3M281.6 213.1l-.8-.4M282.5 201.1l.8 .4M283.8 201.2l-.8-.4M286.8 203.3a.3 .3 0 0 1 .2 .3 .3 .3 0 0 1-.2 .2M293 206.5l-.7-.4M294 204.8l-12-6.9"/>
</g>
<g fill="none" stroke="#000" stroke-width=".21" stroke-dasharray="1.3 .6" stroke-dashoffset=".6">
<path d="M81 27.6a.71 .71 0 0 0-.8-.7M82.3 26.9a.71 .71 0 0 0-.7 .7M80.2 42.3a.71 .71 0 0 0 .8-.7M81.6 41.6a.71 .71 0 0 0 .7 .7M81.9 43h-1.2M270.6 96.5l1 .6M273.8 95.4v1.1M276.3 96.5v-1.1M276.9 99.5l9.9-5.7M279.7 94.4v1.1M280.8 99.4v1.1M280.8 91.3v1.2"/>
<path d="M280.9 95.5v-1.1M282 89.9l1 .6M282 89.6v-1.2M282.5 90.8l-1-.6M283.2 96.4v1.1M283.3 92.5v-1.2M284.4 97.5v-1.1M287.2 94.1l-9.9 5.7M287.8 95.4v1.1M290.3 96.5v-1.1M283.3 100.5v-1.1M300.7 117.5a.49 .49 0 0 0 .6 0 .49 .49 0 0 0 .2-.5"/>
<path d="M195.7 130h1.2M268.8 120.8a.49 .49 0 0 1-.6 0 .49 .49 0 0 1-.2-.5M196.9 155.6h-1.2M271.6 207.1l-1-.6M276.1 204.5v1.2M279 205.7v-1.2M279.7 206.1v1.2M280.9 207.3v-1.2M281.5 200.2l1 .6M282.1 200.2l11.7 6.8M282.6 213.4l-1-.5M283 200.5l-1-.6"/>
<path d="M283.2 208.1v1.2M284.4 209.3v-1.2M285.1 209.7v1.2M286.8 203.8l-9.9 5.8M287.9 210.9v-1.2M293.8 207l-11.7-6.8M294 206.8l-1-.5"/>
</g>
<path d="M81.6 27.6v14M81 41.6v-14M274.3 95.9a.6 .6 0 0 0-.5 .7 .6 .6 0 0 0 .7 .5 1.32 1.32 0 0 0 1.8-.6l-.4-.5M281.3 100a.6 .6 0 0 0-.5 .6 .6 .6 0 0 0 .6 .6 1.32 1.32 0 0 0 1.9-.7l-.4-.5M281.3 91.9a.6 .6 0 0 0-.5 .7 .6 .6 0 0 0 .6 .5 1.32 1.32 0 0 0 1.9-.7l-.4-.4M288.3 95.9a.6 .6 0 0 0-.5 .7 .6 .6 0 0 0 .6 .5 1.32 1.32 0 0 0 1.9-.6l-.4-.5M270.1 104.1v21.6M275.3 105.4v12.1M294.2 102.1v12.1" fill="none" stroke="#000" stroke-width=".21" stroke-dasharray="1.3 .6" stroke-dashoffset=".3"/>
<path d="M80.2 26.9h-4.9M87.3 26.9h-5M75.3 42.3h4.9M82.3 42.3h5M275.3 119v2.9M293.5 115.9v3.1M294.2 115.6v2.9" fill="none" stroke="#000" stroke-width=".21" stroke-dasharray="1.3 .6" stroke-dashoffset=".1"/>
<path d="M281.5 90.2v1.6M265.3 110a.6 .6 0 0 1 .6-.3 .6 .6 0 0 1 .6 .5M266.9 114.5a.6 .6 0 0 1 .7-.3 .6 .6 0 0 1 .5 .5M293.3 115.8v-1.5M293.8 115.5v-1.6M302.6 111.2a.6 .6 0 0 0-.7-.4 .6 .6 0 0 0-.5 .5M304.2 106.7a.6 .6 0 0 0-.6-.4 .6 .6 0 0 0-.6 .5" fill="none" stroke="#000" stroke-width=".21" stroke-dasharray="1.3 .6" stroke-dashoffset=".8"/>
<path d="M281.5 92v108.2M195.8 152v3.5M196.9 152v3.5" fill="none" stroke="#000" stroke-width=".21" stroke-dasharray="1.3 .6" stroke-dashoffset="-.2"/>
<path d="M282 89.9v12.4M265.1 116.7l1.8-2.2M301.5 117a1.36 1.36 0 0 0-1.4-1.5l-.2 .5M304.4 113.4l-1.8-2.2M196.9 130v25.6M268 120.3a1.36 1.36 0 0 1 1.4-1.4l.2 .4M195.7 155.6v-25.6" fill="none" stroke="#000" stroke-width=".21" stroke-dasharray="1.3 .6" stroke-dashoffset=".2"/>
<text font-size="4.9" x="179.6" y="226.1">OUTSIDE VIEW</text>
<g font-size="4.2">
<text x="302.3" y="13.3">PART NO</text>
<text x="326.9" y="13.3">QTY</text>
<text x="375.7" y="13.3">NAME</text>
<text x="300.8" y="18.9">SS5016-48</text>
<text x="329.7" y="18.9">1</text>
<text x="358.9" y="18.9">COLUMN SUB W6 LF/RR</text>
<text x="303.8" y="25">SS4002</text>
<text x="329.7" y="25">1</text>
<text x="350.7" y="25">COLUMN BASE PLATE 8 x 8 (W6)</text>
<text x="303.8" y="31">SS4003</text>
<text x="329.7" y="31">1</text>
<text x="349.8" y="31">COLUMN JOINT PLATE 6 x 6 (W6)</text>
<text x="303.8" y="37">SS5006</text>
<text x="329.7" y="37">2</text>
<text x="341.9" y="37">COLUMN FLAG 9 x 8 3/16 w/TAB (3 BOLT)</text>
<text x="294" y="83.2">SS4003</text>
<text x="240.4" y="100">SS5006</text>
<text x="313" y="96.5">SS5006</text>
<text x="50.7" y="122.3">1/2</text>
<text x="125" y="122.3">1 TYP</text>
<text x="107.1" y="165.7">3 3/8 TYP</text>
<text x="50.3" y="173">49</text>
<text x="301.4" y="183.8">SS5016-48</text>
<text x="303" y="197.9">SS4002</text>
<text x="357.4" y="209.8">NOTES:</text>
<text x="357.4" y="214">1.</text>
<text x="367.4" y="214">SEAL WELD.</text>
<text x="50.7" y="223.9">1/2</text>
<text x="357.4" y="223.1">NOTES:</text>
<text x="357.4" y="227.3">1.</text>
<text x="367.4" y="227.3">SEAL WELD.</text>
<text x="357.4" y="231.5">2.</text>
<text x="367.4" y="231.5">HOT DIP GALVANIZE.</text>
<text x="365" y="255.9">COLUMN SUB RIGHT BACK</text>
<text x="285.5" y="261.4">MO</text>
<text x="308.3" y="261.3">8/8/2016</text>
<text x="334.3" y="261.6">RELEASED</text>
<text x="11.8" y="266.1">ZONE</text>
<text x="28.6" y="266.1">REV.</text>
<text x="87.1" y="266.1">REV. DESCRIPTION</text>
<text x="174.9" y="266.1">BY</text>
<text x="190.6" y="266.1">DATE</text>
<text x="208.5" y="266.1">APP'D</text>
<text x="227.1" y="266.1">DATE</text>
<text x="243.7" y="266.1">DO NOT SCALE</text>
<text x="327.7" y="266.7">SHEET 10 OF 12</text>
<text x="360.6" y="266.5">B</text>
<text x="368.4" y="266.6">COL-10</text>
<text x="416.7" y="266.5">(1)</text>
</g>
<g font-size="4">
<text x="33.6" y="7.1">8</text>
<text x="85.2" y="7.1">7</text>
<text x="137" y="7.1">6</text>
<text x="188.6" y="7.1">5</text>
<text x="240.3" y="7.1">4</text>
<text x="292.1" y="7.1">3</text>
<text x="343.8" y="7.1">2</text>
<text x="395.7" y="7.1">1</text>
<text x="4.9" y="29.8">F</text>
<text x="424.5" y="29.9">F</text>
<text x="4.8" y="76">E</text>
<text x="424.3" y="73.5">E</text>
<text x="4.7" y="117.7">D</text>
<text x="424.2" y="116.9">D</text>
<text x="4.7" y="159.3">C</text>
<text x="424.2" y="160.4">C</text>
<text x="4.8" y="204">B</text>
<text x="424.3" y="204">B</text>
<text x="4.8" y="246.1">A</text>
<text x="424.3" y="246">A</text>
<text x="33.6" y="274.2">8</text>
<text x="85.2" y="274.2">7</text>
<text x="137" y="274.2">6</text>
<text x="188.6" y="274.2">5</text>
<text x="240.3" y="274.2">4</text>
<text x="292.1" y="274.2">3</text>
<text x="343.8" y="274.2">2</text>
<text x="395.8" y="274.2">1</text>
</g>
<text font-size="3.2" x="84.8" y="211.8" transform="rotate(-90 84.8 211.8)">MK. INSIDE</text>
<g font-size="2.6">
<text x="245.7" y="249.3">FRACTIONAL ±1/4</text>
<text x="245.7" y="252.3">X.X</text>
<text x="245.7" y="255.3">X.XX</text>
<text x="262.9" y="252.3">±0.062</text>
<text x="262.9" y="255.3">±0.031</text>
<text x="245.7" y="258.3">X.XXX</text>
<text x="245.7" y="261.2">ANGULAR</text>
<text x="262.9" y="258.3">±0.010</text>
<text x="262.9" y="261.2">±0.5</text>
</g>
<g font-size="2.2">
<text x="359.5" y="262.8">SIZE</text>
<text x="365.3" y="262.7">DRAWING NO.</text>
<text x="417.5" y="262.8">REV</text>
</g>
<text font-size="2.1" x="14.7" y="269.5">THIS DRAWING AND THE INFORMATION CONTAINED ON IT ARE THE EXCLUSIVE PROPERTY OF HARSCO CORP. THE COPYING, REPRODUCING, TRANSMITTING, OR DISTRIBUTION OF THIS DRAWING OR ANY INFORMATION CONTAINED ON IT, WHETHER IN PART OR AS A WHOLE, WITHOUT THE PRIOR WRITTEN CONSENT OF HARSCO CORP IS PROHIBITED. © 2019 HARSCO CORPORATION. ALL RIGHTS RESERVED.</text>
<g font-size="2">
<text x="242.9" y="239.8">ALL DIMENSIONS ARE INCHES</text>
<text x="243.1" y="236.8">UNLESS OTHERWISE SPECIFIED:</text>
<text x="242.9" y="242.1">DIMENSIONS IN [ ] ARE METRIC</text>
<text x="242.9" y="244.4">REMOVE BURRS &amp; SHARP EDGES</text>
<text x="242.9" y="246.7">MACHINE FINISH: 125 MICRO</text>
</g>
<g font-size="1.7">
<text x="274.8" y="236.1">THIRD ANGLE PROJ</text>
<text x="292" y="236.1">JOB NO.</text>
<text x="328.5" y="236.1">MODEL</text>
<text x="274.8" y="242.5">CUSTOMER</text>
<text x="274.8" y="247.8">CUSTOMER PROJECT</text>
<text x="274.8" y="253.1">ESTIMATED DRY WEIGHT (LBS)</text>
<text x="274.8" y="258.3">DRAWN BY</text>
<text x="274.8" y="263.6">CHECKED BY</text>
<text x="302.2" y="263.6">DATE</text>
<text x="302.2" y="258.3">DATE</text>
<text x="328.2" y="258.3">STATUS</text>
</g>
</svg>
